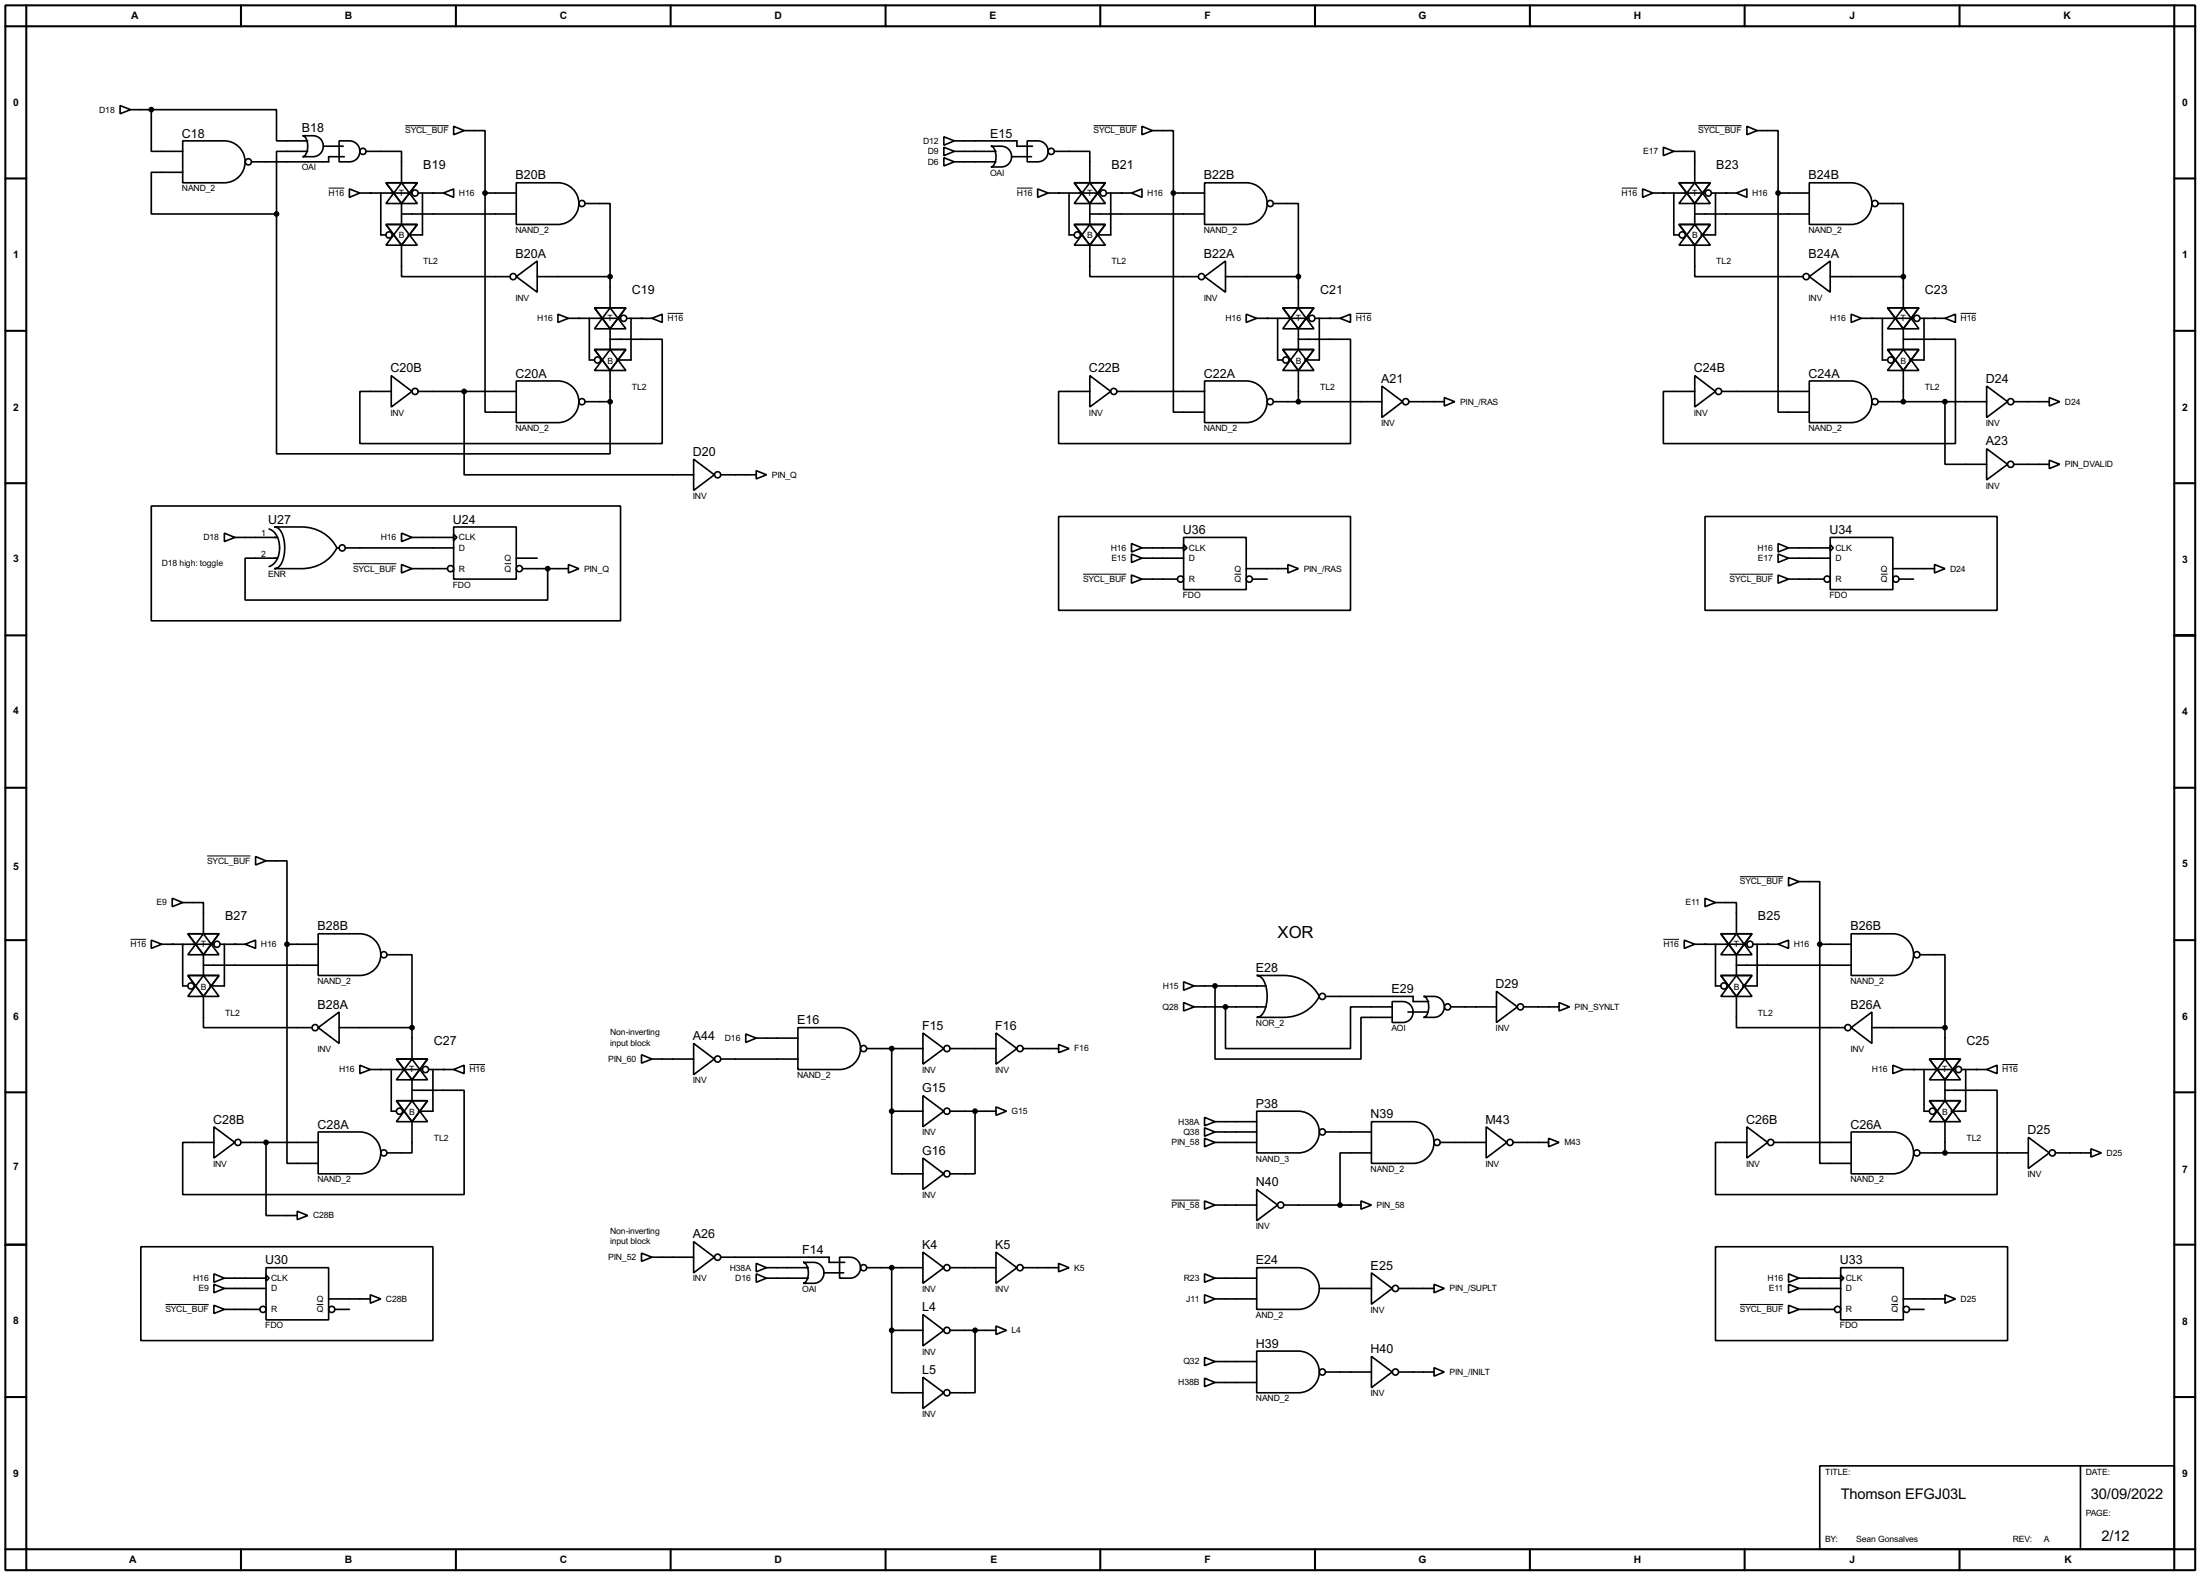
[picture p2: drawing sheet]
<svg xmlns="http://www.w3.org/2000/svg" width="536mm" height="383mm" viewBox="0 0 536 383" stroke-linecap="round" stroke-linejoin="round" font-family="sans-serif">
<g fill="none" stroke="#000" stroke-width=".5">
<path d="M1.3 1.3h533.4v381h-533.4zM6.4 6.4h523.2v370.8h-523.2zM6.4 1.3v5.1h-5.1M58.7 1.3v5.1M111.1 1.3v5.1M163.4 1.3v5.1M215.7 1.3v5.1M268 1.3v5.1M320.3 1.3v5.1M372.7 1.3v5.1M425 1.3v5.1M477.3 1.3v5.1"/>
<path d="M529.6 1.3v5.1h5.1M1.3 43.5h5.1M529.6 43.5h5.1M1.3 80.6h5.1M529.6 80.6h5.1M1.3 117.7h5.1M529.6 117.7h5.1M1.3 154.7h5.1M529.6 154.7h5.1M1.3 191.8h5.1M529.6 191.8h5.1M1.3 228.9h5.1"/>
<path d="M529.6 228.9h5.1M1.3 266h5.1M529.6 266h5.1M1.3 303.1h5.1M529.6 303.1h5.1M1.3 340.2h5.1M529.6 340.2h5.1M1.3 377.2h5.1v5.1M58.7 377.2v5.1M111.1 377.2v5.1M163.4 377.2v5.1M215.7 377.2v5.1"/>
<path d="M268 377.2v5.1M320.3 377.2v5.1M372.7 377.2v5.1M425 377.2v5.1M477.3 377.2v5.1M534.7 377.2h-5.1v5.1"/>
</g>
<g fill="none" stroke="#000" stroke-width=".4">
<path d="M29.3 25.7l2.5 1-2.5 1zM31.8 26.7h5.1M36.9 26.7h30.5v7.6h7.6M36.9 26.7v10.2h7.6M44.5 34.3h10.2a5.1 5.1 0 0 1 5 5.1 5.1 5.1 0 0 1-5 5.1h-10.2zM73.7 33.1a5 5 0 0 1 4.1 .5 2.57 2.57 0 0 1 .8 2.8 2.57 2.57 0 0 1-2.3 1.8h-2.6a2.29 2.29 0 0 0 1.3-2.6 2.24 2.24 0 0 0-1.3-2.5zM75 36.9h-7.6v15.2M78.8 35.6h4.8M82.6 34.3a5 5 0 0 1 4.1 .6 2.55 2.55 0 0 1 .8 2.8 2.55 2.55 0 0 1-2.4 1.7h-2.5zM83.9 38.2h-3.8v1.2h-18.8M89.2 36.9h8.6v7.6M110.5 30.8l2.6 1-2.6 1z"/>
<path d="M113.1 31.8h5.1v15.2M229.9 38.4l2.6 1-2.6 1zM229.9 33.3l2.6 1-2.6 1.1zM229.9 35.9l2.6 1-2.6 1zM232.5 39.4h10.1M232.5 34.3h15.2v1.3h3.8M232.5 36.9h10.1M241.4 35.6a5.1 5.1 0 0 1 4.1 .5 2.53 2.53 0 0 1 .8 2.9 2.53 2.53 0 0 1-2.4 1.7h-2.5a2.21 2.21 0 0 0 1.2-2.5 2.24 2.24 0 0 0-1.2-2.6zM246.4 38.2h4.9M250.2 34.3a5 5 0 0 1 4.2 .6 2.55 2.55 0 0 1 .8 2.8 2.55 2.55 0 0 1-2.4 1.7h-2.6zM256.8 36.9h8.7v7.6M278.2 30.8l2.5 1-2.5 1z"/>
<path d="M280.7 31.8h5.1v15.2M405.2 35.9l2.5 1-2.5 1zM407.7 36.9h5.1v7.6M425.5 30.8l2.5 1-2.5 1zM428 31.8h5.1v15.2M44.5 42h-7.6v10.1h30.5M67.4 52.1v58.4h81.2v-12.7M85.1 46l2.6 1-2.6 1.1zM87.7 47h12.7M92.8 47v10.2h1.2M94 44.5h7.7l-3.9 5.1zM94 54.7h7.7l-3.9 5z"/>
<path d="M97.8 44.5l3.9 5.1h-7.7zM97.8 54.7l3.9 5h-7.7zM97.8 59.7v7.7h26.5M97.8 52.1h28M97.8 49.6v5.1M101.9 47h6.1M102.9 47v10.2h-3.5M108 47l2.5-1v2.1zM118.2 47v53.4h7.6M118.2 47h7.6M125.8 44.5h10.1a5.1 5.1 0 0 1 5.1 5.1 5.1 5.1 0 0 1-5.1 5.1h-10.1zM142.5 49.6h6.1v17.8"/>
<path d="M252.8 46l2.5 1-2.5 1.1zM255.3 47h12.7M260.4 47v10.2h1.3M261.7 44.5h7.6l-3.8 5.1zM261.7 54.7h7.6l-3.8 5zM265.5 44.5l3.8 5.1h-7.6zM265.5 54.7l3.8 5h-7.6zM265.5 59.7v7.7h26.4M265.5 52.1h27.9M265.5 49.6v5.1M269.5 47h6.1M270.6 47v10.2h-3.6"/>
<path d="M275.6 47l2.6-1v2.1zM285.8 47v53.4h7.6M285.8 47h7.6M293.4 44.5h10.2a5.1 5.1 0 0 1 5.1 5.1 5.1 5.1 0 0 1-5.1 5.1h-10.2zM310.2 49.6h6.1v17.8M400.1 46l2.5 1-2.5 1.1zM402.6 47h12.7M407.7 47v10.2h1.3M409 44.5h7.6l-3.8 5.1zM409 54.7h7.6l-3.8 5zM412.8 44.5l3.8 5.1h-7.6zM412.8 54.7l3.8 5h-7.6z"/>
<path d="M412.8 59.7v7.7h26.4M412.8 52.1h27.9M412.8 49.6v5.1M416.9 47h6.1M417.9 47v10.2h-3.6M423 47l2.5-1v2.1zM433.1 47v53.4h7.6M433.1 47h7.6M440.7 44.5h10.2a5.1 5.1 0 0 1 5.1 5.1 5.1 5.1 0 0 1-5.1 5.1h-10.2zM457.5 49.6h6.1v17.8M125.8 67.4l5.1-3.8v7.6zM130.9 67.4h17.7"/>
<path d="M135.9 76.5l2.6 1-2.6 1zM138.5 77.5h12.7M143.6 77.5v10.2h1.2M144.8 75h7.7l-3.9 5.1zM148.6 75l3.9 5.1h-7.7zM148.6 67.4v7.6M152.7 77.5h6.1M153.7 77.5v10.2h-3.5M158.8 77.5l2.5-1v2zM293.4 67.4l5.1-3.8v7.6zM298.5 67.4h17.8M303.6 76.5l2.5 1-2.5 1z"/>
<path d="M306.1 77.5h12.7M311.2 77.5v10.2h1.3M312.5 75h7.6l-3.8 5.1zM316.3 75l3.8 5.1h-7.6zM316.3 67.4v7.6M320.3 77.5h6.1M321.4 77.5v10.2h-3.6M326.4 77.5l2.6-1v2zM440.7 67.4l5.1-3.8v7.6zM445.8 67.4h17.8M450.9 76.5l2.5 1-2.5 1zM453.4 77.5h12.7"/>
<path d="M458.5 77.5v10.2h1.3M459.8 75h7.6l-3.8 5.1zM463.6 75l3.8 5.1h-7.6zM463.6 67.4v7.6M467.7 77.5h6.1M468.7 77.5v10.2h-3.6M473.8 77.5l2.5-1v2zM95.3 91.5l5.1 3.8-5.1 3.8zM101.9 95.3h23.9M113.1 95.3v20.3h55.9M125.8 92.8h10.1a5.1 5.1 0 0 1 5.1 5 5.1 5.1 0 0 1-5.1 5.1h-10.1zM142.5 97.8h6.1"/>
<path d="M144.8 85.1h7.7l-3.9 5.1zM148.6 85.1l3.9 5.1h-7.7zM148.6 82.6h12.7v25.4h-73.6v-12.7h7.6M148.6 80.1v5M148.6 90.2v7.6M265.5 91.5l5.1 3.8-5.1 3.8zM272.1 95.3h21.3M293.4 92.8h10.2a5.1 5.1 0 0 1 5.1 5 5.1 5.1 0 0 1-5.1 5.1h-10.2zM310.2 97.8h26.4M312.5 85.1h7.6l-3.8 5.1zM316.3 85.1l3.8 5.1h-7.6zM316.3 82.6h12.7v25.4h-71.1v-12.7h7.6"/>
<path d="M316.3 80.1v5M316.3 90.2v7.6M336.6 94l5.1 3.8-5.1 3.9zM343.2 97.8h8.6M351.8 96.8l2.6 1-2.6 1.1zM412.8 91.5l5.1 3.8-5.1 3.8zM419.4 95.3h21.3M440.7 92.8h10.2a5.1 5.1 0 0 1 5.1 5 5.1 5.1 0 0 1-5.1 5.1h-10.2zM457.5 97.8h26.4M459.8 85.1h7.6l-3.8 5.1zM463.6 85.1l3.8 5.1h-7.6zM463.6 82.6h12.7v25.4h-71.1v-12.7h7.6"/>
<path d="M463.6 80.1v5M463.6 90.2v7.6M473.8 97.8v15.3h10.1M483.9 94l5.1 3.8-5.1 3.9zM490.5 97.8h8.7M499.2 96.8l2.5 1-2.5 1.1zM169 111.8l5 3.8-5 3.8zM175.6 115.6h8.6M184.2 114.6l2.5 1-2.5 1zM483.9 109.3l5.1 3.8-5.1 3.8zM490.5 113.1h8.7M499.2 112.1l2.5 1-2.5 1z"/>
<path d="M36.9 123.2h114.3v28h-114.3zM54.7 129.8l2.5 1.1-2.5 1zM57.2 130.9h10.4M65.6 128.8a5.1 5.1 0 0 1 2.3 6.2 3.9 3.9 0 0 1-2.3 3M66.9 128.3h6.6a9.5 9.5 0 0 1 8.6 5.1 9.4 9.4 0 0 1-8.6 5.1h-6.6a3.2 3.2 0 0 0 2.3-3.2 7.9 7.9 0 0 0-1.3-6.6zM67.6 135.9h-7.9v10.2h73.7v-7.6M82.1 133.4h.5M84.1 133.4h26.4M97.8 129.8l2.6 1.1-2.6 1zM97.8 137.5l2.6 1-2.6 1zM100.4 130.9h10.1M100.4 138.5h8.6"/>
<path d="M110.5 128.3h15.3v12.7h-15.3zM110.5 130.1l.8 .8-.8 .7zM125.8 135.9h5.1M127.3 138.5h11.2M138.5 137.5l2.5 1-2.5 1zM257.9 125.8h71.1v22.8h-71.1zM275.6 132.4l2.6 1-2.6 1zM275.6 134.9l2.6 1-2.6 1.1zM278.2 133.4h10.1M278.2 135.9h10.1M288.3 130.9h15.3v12.7h-15.3zM288.3 132.6l.8 .8-.8 .8z"/>
<path d="M303.6 138.5h10.1M313.7 137.5l2.6 1-2.6 1zM415.3 125.8h71.2v22.8h-71.2zM433.1 132.4l2.6 1-2.6 1zM433.1 134.9l2.6 1-2.6 1.1zM435.7 133.4h10.1M435.7 135.9h10.1M445.8 130.9h15.3v12.7h-15.3zM445.8 132.6l.8 .8-.8 .8zM461.1 138.5h10.1M471.2 137.5l2.6 1-2.6 1zM275.6 140l2.6 1-2.6 1z"/>
<path d="M278.2 141h8.6M305.1 141h3.6M433.1 140l2.6 1-2.6 1zM435.7 141h8.6M462.6 141h3.5M42 218.7l2.5 1.1-2.5 1zM44.5 219.8h5.1v7.6M62.3 208.6l2.5 1-2.5 1zM64.8 209.6h5.1v20.3M415.3 218.7l2.6 1.1-2.6 1zM417.9 219.8h5.1v7.6M435.7 213.7l2.5 1-2.5 1z"/>
<path d="M438.2 214.7h5.1v15.2M36.9 228.9l2.5 1-2.5 1zM39.4 229.9h12.7M44.5 229.9v10.2h1.3M45.8 227.4h7.6l-3.8 5.1zM45.8 237.5h7.6l-3.8 5.1zM49.6 227.4l3.8 5.1h-7.6zM49.6 237.5l3.8 5.1h-7.6zM49.6 235h27.9M49.6 232.5v5M53.6 229.9h6.1M54.7 229.9v10.2h-3.6"/>
<path d="M59.7 229.9l2.6-1v2zM69.9 229.9v53.4h7.6M69.9 229.9h7.6M77.5 227.4h10.2a5.1 5.1 0 0 1 5.1 5 5.1 5.1 0 0 1-5.1 5.1h-10.2zM94.3 232.5h6.1v17.7M288.3 239.1l2.6 1-2.6 1zM306.1 237.5h6.6a9.6 9.6 0 0 1 8.7 5.1 9.6 9.6 0 0 1-8.7 5.1h-6.6a3.2 3.2 0 0 0 2.4-3.1 7.7 7.7 0 0 0-1.4-6.7zM410.3 228.9l2.5 1-2.5 1zM412.8 229.9h12.7M417.9 229.9v10.2h1.3M419.2 227.4h7.6l-3.8 5.1zM419.2 237.5h7.6l-3.8 5.1z"/>
<path d="M423 227.4l3.8 5.1h-7.6zM423 237.5l3.8 5.1h-7.6zM423 235h27.9M423 232.5v5M427 229.9h6.1M428 229.9v10.2h-3.5M433.1 229.9l2.6-1v2zM443.3 229.9v53.4h7.6M443.3 229.9h7.6M450.9 227.4h10.2a5.1 5.1 0 0 1 5 5 5.1 5.1 0 0 1-5 5.1h-10.2zM467.7 232.5h6.1v17.7M49.6 242.6v7.6h26.4"/>
<path d="M77.5 250.2l5.1-3.8v7.7zM82.6 250.2h17.8M87.7 259.4l2.5 1-2.5 1zM96.6 257.9h7.6l-3.8 5zM100.4 257.9l3.8 5h-7.6zM100.4 250.2v7.7M156.3 256.8l2.5 1.1-2.5 1zM158.8 257.9h10.2M169 254.1l5 3.8-5 3.8zM175.6 257.9h18.8M181.7 251.8l2.5 1-2.5 1zM184.2 252.8h10.2"/>
<path d="M194.4 250.2h10.1a5.1 5.1 0 0 1 5.1 5.1 5.1 5.1 0 0 1-5.1 5.1h-10.1zM211.1 255.3h13.7M217.2 255.3v15.3M224.8 251.5l5.1 3.8-5.1 3.8zM231.4 255.3h11.2M242.6 251.5l5.1 3.8-5.1 3.8zM249.2 255.3h8.7M257.9 254.3l2.5 1-2.5 1zM288.3 244.1l2.6 1.1-2.6 1zM290.9 245.2h17.5M290.9 240.1h17.5M296 240.1v17.8h35.5v-10.2h7.6"/>
<path d="M298.5 245.2v10.1h30.5v-10.1h10.1M322.9 242.6h21.3v1.3h3.8M339.1 243.9a5 5 0 0 1 4.2 .5 2.55 2.55 0 0 1 .8 2.9 2.55 2.55 0 0 1-2.4 1.7h-2.6zM343 246.4h4.8M346.8 242.6a5 5 0 0 1 4.1 .5 2.57 2.57 0 0 1 .8 2.9 2.57 2.57 0 0 1-2.4 1.7h-2.5a2.29 2.29 0 0 0 1.2-2.5 2.24 2.24 0 0 0-1.2-2.6zM353.4 245.2h11.1M364.5 241.4l5.1 3.8-5.1 3.8zM371.1 245.2h8.7M379.8 244.1l2.5 1.1-2.5 1zM423 242.6v7.6h26.4M450.9 250.2l5.1-3.8v7.7zM456 250.2h17.8"/>
<path d="M461.1 259.4l2.5 1-2.5 1zM470 257.9h7.6l-3.8 5zM473.8 257.9l3.8 5h-7.6zM473.8 250.2v7.7M52.1 274.4l5.1 3.8-5.1 3.8zM58.7 278.2h18.8M64.8 278.2v17.8h7.6M77.5 275.6h10.2a5.1 5.1 0 0 1 5.1 5.1 5.1 5.1 0 0 1-5.1 5.1h-10.2zM90.2 260.4h12.7M95.3 260.4v10.2h1.3M96.6 268h7.6l-3.8 5.1zM100.4 268l3.8 5.1h-7.6z"/>
<path d="M100.4 265.5h12.7v25.4h-68.6v-12.7h7.6M100.4 273.1v7.6h-6.1M100.4 262.9v5.1M104.4 260.4h6.1M105.5 260.4v10.2h-3.6M110.5 260.4l2.6-1v2zM217.2 270.6v15.2h7.6M217.2 270.6h7.6M224.8 266.8l5.1 3.8-5.1 3.8zM231.4 270.6h11.2M237.5 270.6v15.2h-6.1M242.6 269.5l2.6 1.1-2.6 1z"/>
<path d="M293.4 272.1l2.6 1-2.6 1zM293.4 274.6l2.6 1-2.6 1.1zM293.4 277.2l2.6 1-2.6 1zM296 278.2h10.1M296 275.6h10.1M296 273.1h10.1M306.1 270.6h10.2a5.1 5.1 0 0 1 5.1 5 5.1 5.1 0 0 1-5.1 5.1h-10.2zM322.9 275.6h11.2M334.1 273.1h10.1a5.1 5.1 0 0 1 5.1 5.1 5.1 5.1 0 0 1-5.1 5.1h-10.1zM350.8 278.2h11.2M362 274.4l5.1 3.8-5.1 3.8zM368.6 278.2h8.6"/>
<path d="M377.2 277.2l2.6 1-2.6 1zM425.5 274.4l5.1 3.8-5.1 3.8zM432.1 278.2h18.8M450.9 275.6h10.2a5.1 5.1 0 0 1 5 5.1 5.1 5.1 0 0 1-5 5.1h-10.2zM463.6 260.4h12.7M468.7 260.4v10.2h1.3M470 268h7.6l-3.8 5.1zM473.8 268l3.8 5.1h-7.6zM473.8 265.5h12.7v25.4h-68.6v-12.7h7.6M473.8 262.9v5.1M473.8 273.1v7.6M477.8 260.4h6.1"/>
<path d="M478.8 260.4v10.2h-3.5M483.9 260.4l2.6-1v2zM494.1 276.9l5.1 3.8-5.1 3.8zM509.3 279.7l2.6 1-2.6 1zM72.4 294.9l2.6 1.1-2.6 1zM224.8 282l5.1 3.8-5.1 3.8zM293.4 292.4l2.6 1-2.6 1zM296 293.4h10.1M306.1 289.6l5.1 3.8-5.1 3.8zM312.7 293.4h18.8M331.5 292.4l2.6 1-2.6 1zM334.1 280.7h-7.7v12.7"/>
<path d="M467.7 280.7h26.4M500.7 280.7h8.6M34.3 303.6h71.2v22.8h-71.2zM52.1 310.2l2.6 1-2.6 1zM52.1 317.8l2.6 1-2.6 1zM52.1 312.7l2.6 1-2.6 1.1zM54.7 311.2h10.1M54.7 313.7h10.1M54.7 318.8h8.6M64.8 308.7h15.3v12.7h-15.3zM64.8 310.4l.8 .8-.8 .8zM80.1 316.3h10.1"/>
<path d="M81.6 318.8h3.5M90.2 315.3l2.6 1-2.6 1zM156.3 305.1l2.5 1-2.5 1zM158.8 306.1h10.2M169 302.3l5 3.8-5 3.8zM175.6 306.1h26.4v1.3h3.8M184.2 310.2l2.5 1-2.5 1zM184.2 307.6l2.5 1.1-2.5 1zM186.7 308.7h10.2M186.7 311.2h10.2M195.6 307.4a5 5 0 0 1 4.2 .5 2.55 2.55 0 0 1 .8 2.9 2.55 2.55 0 0 1-2.4 1.7h-2.6a2.26 2.26 0 0 0 1.3-2.6 2.3 2.3 0 0 0-1.3-2.5zM200.7 309.9h4.8"/>
<path d="M204.5 306.1a5.1 5.1 0 0 1 4.1 .5 2.56 2.56 0 0 1 .9 2.9 2.56 2.56 0 0 1-2.4 1.7h-2.6zM211.1 308.7h13.7M217.2 308.7v15.2M224.8 304.9l5.1 3.8-5.1 3.8zM231.4 308.7h11.2M242.6 304.9l5.1 3.8-5.1 3.8zM249.2 308.7h8.7M257.9 307.6l2.5 1.1-2.5 1zM293.4 310.2l2.6 1-2.6 1zM293.4 315.3l2.6 1-2.6 1zM296 311.2h10.1M296 316.3h10.1"/>
<path d="M306.1 308.7h10.2a5.1 5.1 0 0 1 5.1 5 5.1 5.1 0 0 1-5.1 5.1h-10.2zM321.4 313.7h12.7M334.1 309.9l5 3.8-5 3.9zM340.7 313.7h8.6M349.3 312.7l2.5 1-2.5 1.1zM417.9 303.6h71.1v22.8h-71.1zM435.7 310.2l2.5 1-2.5 1zM435.7 317.8l2.5 1-2.5 1zM435.7 312.7l2.5 1-2.5 1.1zM438.2 311.2h10.2M438.2 313.7h10.2M438.2 318.8h8.6"/>
<path d="M448.4 308.7h15.2v12.7h-15.2zM448.4 310.4l.7 .8-.7 .8zM463.6 316.3h10.2M465.1 318.8h3.6M473.8 315.3l2.5 1-2.5 1zM217.2 323.9v15.2h7.6M217.2 323.9h7.6M224.8 320.1l5.1 3.8-5.1 3.8zM224.8 335.3l5.1 3.8-5.1 3.9zM231.4 323.9h11.2M237.5 323.9v15.2h-6.1M242.6 322.9l2.6 1-2.6 1z"/>
<path d="M293.4 330.5l2.6 1-2.6 1zM293.4 335.6l2.6 1-2.6 1zM296 331.5h10.1M296 336.6h10.1M306.1 329h10.2a5.1 5.1 0 0 1 5.1 5 5.1 5.1 0 0 1-5.1 5.1h-10.2zM322.9 334.1h11.2M334.1 330.3l5 3.8-5 3.8zM340.7 334.1h8.6M349.3 333l2.5 1.1-2.5 1zM443.3 356.9h86.3v20.3h-86.3zM506.8 356.9v20.3"/>
<circle cx="60.5" cy="39.4" r=".75"/>
<circle cx="88.4" cy="36.9" r=".75"/>
<circle cx="256" cy="36.9" r=".75"/>
<circle cx="94.7" cy="57.2" r=".75"/>
<circle cx="101.1" cy="47" r=".75"/>
<circle cx="141.7" cy="49.6" r=".75"/>
<circle cx="262.4" cy="57.2" r=".75"/>
<circle cx="268.7" cy="47" r=".75"/>
<circle cx="309.4" cy="49.6" r=".75"/>
<circle cx="409.7" cy="57.2" r=".75"/>
<circle cx="416.1" cy="47" r=".75"/>
<circle cx="456.7" cy="49.6" r=".75"/>
<circle cx="125" cy="67.4" r=".75"/>
<circle cx="151.9" cy="77.5" r=".75"/>
<circle cx="292.6" cy="67.4" r=".75"/>
<circle cx="319.5" cy="77.5" r=".75"/>
<circle cx="439.9" cy="67.4" r=".75"/>
<circle cx="466.9" cy="77.5" r=".75"/>
<circle cx="101.1" cy="95.3" r=".75"/>
<circle cx="141.7" cy="97.8" r=".75"/>
<circle cx="145.5" cy="87.7" r=".75"/>
<circle cx="271.3" cy="95.3" r=".75"/>
<circle cx="309.4" cy="97.8" r=".75"/>
<circle cx="313.2" cy="87.7" r=".75"/>
<circle cx="342.4" cy="97.8" r=".75"/>
<circle cx="418.6" cy="95.3" r=".75"/>
<circle cx="456.7" cy="97.8" r=".75"/>
<circle cx="460.5" cy="87.7" r=".75"/>
<circle cx="489.7" cy="97.8" r=".75"/>
<circle cx="174.8" cy="115.6" r=".75"/>
<circle cx="489.7" cy="113.1" r=".75"/>
<circle cx="83.3" cy="133.4" r=".75"/>
<circle cx="109.7" cy="138.5" r=".75"/>
<circle cx="126.5" cy="138.5" r=".75"/>
<circle cx="287.5" cy="141" r=".75"/>
<circle cx="304.3" cy="141" r=".75"/>
<circle cx="445" cy="141" r=".75"/>
<circle cx="461.8" cy="141" r=".75"/>
<circle cx="52.8" cy="229.9" r=".75"/>
<circle cx="93.5" cy="232.5" r=".75"/>
<circle cx="426.2" cy="229.9" r=".75"/>
<circle cx="466.9" cy="232.5" r=".75"/>
<circle cx="46.5" cy="240.1" r=".75"/>
<circle cx="76.7" cy="250.2" r=".75"/>
<circle cx="174.8" cy="257.9" r=".75"/>
<circle cx="210.3" cy="255.3" r=".75"/>
<circle cx="230.6" cy="255.3" r=".75"/>
<circle cx="248.4" cy="255.3" r=".75"/>
<circle cx="322.1" cy="242.6" r=".75"/>
<circle cx="352.6" cy="245.2" r=".75"/>
<circle cx="370.3" cy="245.2" r=".75"/>
<circle cx="419.9" cy="240.1" r=".75"/>
<circle cx="450.1" cy="250.2" r=".75"/>
<circle cx="57.9" cy="278.2" r=".75"/>
<circle cx="97.3" cy="270.6" r=".75"/>
<circle cx="103.6" cy="260.4" r=".75"/>
<circle cx="230.6" cy="270.6" r=".75"/>
<circle cx="322.1" cy="275.6" r=".75"/>
<circle cx="350" cy="278.2" r=".75"/>
<circle cx="367.8" cy="278.2" r=".75"/>
<circle cx="431.3" cy="278.2" r=".75"/>
<circle cx="470.7" cy="270.6" r=".75"/>
<circle cx="477" cy="260.4" r=".75"/>
<circle cx="93.5" cy="280.7" r=".75"/>
<circle cx="230.6" cy="285.8" r=".75"/>
<circle cx="311.9" cy="293.4" r=".75"/>
<circle cx="466.9" cy="280.7" r=".75"/>
<circle cx="499.9" cy="280.7" r=".75"/>
<circle cx="64" cy="318.8" r=".75"/>
<circle cx="80.8" cy="318.8" r=".75"/>
<circle cx="174.8" cy="306.1" r=".75"/>
<circle cx="210.3" cy="308.7" r=".75"/>
<circle cx="230.6" cy="308.7" r=".75"/>
<circle cx="248.4" cy="308.7" r=".75"/>
<circle cx="339.9" cy="313.7" r=".75"/>
<circle cx="447.6" cy="318.8" r=".75"/>
<circle cx="464.3" cy="318.8" r=".75"/>
<circle cx="230.6" cy="323.9" r=".75"/>
<circle cx="230.6" cy="339.1" r=".75"/>
<circle cx="322.1" cy="334.1" r=".75"/>
<circle cx="339.9" cy="334.1" r=".75"/>
</g>
<g fill="#000">
<circle cx="90.2" cy="47" r=".2"/>
<circle cx="105.5" cy="47" r=".2"/>
<circle cx="257.9" cy="47" r=".2"/>
<circle cx="273.1" cy="47" r=".2"/>
<circle cx="405.2" cy="47" r=".2"/>
<circle cx="420.4" cy="47" r=".2"/>
<circle cx="141" cy="77.5" r=".2"/>
<circle cx="156.3" cy="77.5" r=".2"/>
<circle cx="308.7" cy="77.5" r=".2"/>
<circle cx="323.9" cy="77.5" r=".2"/>
<circle cx="456" cy="77.5" r=".2"/>
<circle cx="471.2" cy="77.5" r=".2"/>
<circle cx="42" cy="229.9" r=".2"/>
<circle cx="57.2" cy="229.9" r=".2"/>
<circle cx="415.3" cy="229.9" r=".2"/>
<circle cx="430.6" cy="229.9" r=".2"/>
<circle cx="92.8" cy="260.4" r=".2"/>
<circle cx="108" cy="260.4" r=".2"/>
<circle cx="466.1" cy="260.4" r=".2"/>
<circle cx="481.4" cy="260.4" r=".2"/>
</g>
<g fill="none" stroke="#000" stroke-width=".24">
<path d="M98.7 30.6h10.6M266.4 30.6h10.5M413.7 30.6h10.5M80.1 45.8h3.8M247.7 45.8h3.8M395 45.8h3.8M162.6 76.3h3.8M330.3 76.3h3.8M477.6 76.3h3.8M86 137.3h10.6M122.9 137.3h1.6M263.8 139.8h10.6"/>
<path d="M300.7 139.8h1.6M421.3 139.8h10.6M458.2 139.8h1.6M50.5 208.4h10.5M423.8 213.5h10.6M31.8 228.7h3.8M405.2 228.7h3.8M114.4 259.2h3.8M487.7 259.2h3.8M285.4 292.2h6.8M40.3 317.6h10.6M77.2 317.6h1.6"/>
<path d="M423.8 317.6h10.6M460.7 317.6h1.6"/>
</g>
<g fill="#000" stroke="#000" stroke-width=".4">
<circle cx="36.8" cy="26.7" r=".5"/>
<circle cx="67.3" cy="52.1" r=".5"/>
<circle cx="118.1" cy="47" r=".5"/>
<circle cx="285.8" cy="47" r=".5"/>
<circle cx="433.1" cy="47" r=".5"/>
<circle cx="148.6" cy="67.4" r=".5"/>
<circle cx="316.2" cy="67.4" r=".5"/>
<circle cx="463.6" cy="67.4" r=".5"/>
<circle cx="113" cy="95.3" r=".5"/>
<circle cx="148.6" cy="97.8" r=".5"/>
<circle cx="316.2" cy="97.8" r=".5"/>
<circle cx="463.6" cy="97.8" r=".5"/>
<circle cx="473.7" cy="97.8" r=".5"/>
<circle cx="133.4" cy="138.5" r=".5"/>
<circle cx="69.9" cy="229.9" r=".5"/>
<circle cx="443.2" cy="229.9" r=".5"/>
<circle cx="100.3" cy="250.2" r=".5"/>
<circle cx="217.2" cy="255.3" r=".5"/>
<circle cx="295.9" cy="240.1" r=".5"/>
<circle cx="298.5" cy="245.2" r=".5"/>
<circle cx="473.7" cy="250.2" r=".5"/>
<circle cx="64.8" cy="278.2" r=".5"/>
<circle cx="217.2" cy="270.6" r=".5"/>
<circle cx="237.5" cy="270.6" r=".5"/>
<circle cx="326.4" cy="293.4" r=".5"/>
<circle cx="473.7" cy="280.7" r=".5"/>
<circle cx="217.2" cy="308.7" r=".5"/>
<circle cx="217.2" cy="323.9" r=".5"/>
<circle cx="237.5" cy="323.9" r=".5"/>
</g>
<text font-size="4.6" x="311.2" y="228.5">XOR</text>
<g font-size="4">
<text x="448.4" y="365.1">Thomson EFGJ03L</text>
<text x="509.3" y="365.1">30/09/2022</text>
<text x="511.9" y="375.2">2/12</text>
</g>
<g font-size="3.4">
<text x="44.3" y="33.5">C18</text>
<text x="73.5" y="32.3">B18</text>
<text x="241.2" y="33.5">E15</text>
<text x="103.1" y="41.2">B19</text>
<text x="270.8" y="41.2">B21</text>
<text x="418.1" y="41.2">B23</text>
<text x="125.6" y="43.7">B20B</text>
<text x="293.2" y="43.7">B22B</text>
<text x="440.5" y="43.7">B24B</text>
<text x="125.6" y="62.8">B20A</text>
<text x="293.2" y="62.8">B22A</text>
<text x="440.5" y="62.8">B24A</text>
<text x="153.9" y="71.6">C19</text>
<text x="321.6" y="71.6">C21</text>
<text x="468.9" y="71.6">C23</text>
<text x="95.1" y="90.7">C20B</text>
<text x="125.6" y="92">C20A</text>
<text x="265.3" y="90.7">C22B</text>
<text x="293.2" y="92">C22A</text>
<text x="336.4" y="93.2">A21</text>
<text x="412.6" y="90.7">C24B</text>
<text x="440.5" y="92">C24A</text>
<text x="483.7" y="93.2">D24</text>
<text x="168.8" y="111">D20</text>
<text x="483.7" y="108.5">A23</text>
<text x="65.4" y="127.5">U27</text>
<text x="110.3" y="127.5">U24</text>
<text x="288.1" y="130.1">U36</text>
<text x="445.6" y="130.1">U34</text>
<text x="54.9" y="224">B27</text>
<text x="77.3" y="226.6">B28B</text>
<text x="428.2" y="224">B25</text>
<text x="450.7" y="226.6">B26B</text>
<text x="305.9" y="236.7">E28</text>
<text x="77.3" y="245.6">B28A</text>
<text x="338.9" y="241.8">E29</text>
<text x="364.3" y="240.6">D29</text>
<text x="450.7" y="245.6">B26A</text>
<text x="194.2" y="249.4">E16</text>
<text x="224.6" y="250.7">F15</text>
<text x="242.4" y="250.7">F16</text>
<text x="105.7" y="254.5">C27</text>
<text x="168.8" y="253.3">A44</text>
<text x="479" y="254.5">C25</text>
<text x="224.6" y="266">G15</text>
<text x="305.9" y="269.8">P38</text>
<text x="51.9" y="273.6">C28B</text>
<text x="77.3" y="274.8">C28A</text>
<text x="333.9" y="272.3">N39</text>
<text x="361.8" y="273.6">M43</text>
<text x="425.3" y="273.6">C26B</text>
<text x="450.7" y="274.8">C26A</text>
<text x="224.6" y="281.2">G16</text>
<text x="493.9" y="276.1">D25</text>
<text x="305.9" y="288.8">N40</text>
<text x="168.8" y="301.5">A26</text>
<text x="195.4" y="305.3">F14</text>
<text x="224.6" y="304.1">K4</text>
<text x="242.4" y="304.1">K5</text>
<text x="64.6" y="307.9">U30</text>
<text x="305.9" y="307.9">E24</text>
<text x="333.9" y="309.1">E25</text>
<text x="448.2" y="307.9">U33</text>
<text x="224.6" y="319.3">L4</text>
<text x="305.9" y="328.2">H39</text>
<text x="333.9" y="329.5">H40</text>
<text x="224.6" y="334.5">L5</text>
</g>
<g font-size="2.8">
<text x="32" y="4.7">A</text>
<text x="84" y="4.7">B</text>
<text x="136.4" y="4.7">C</text>
<text x="188.7" y="4.7">D</text>
<text x="241.1" y="4.7">E</text>
<text x="293.4" y="4.7">F</text>
<text x="345.6" y="4.7">G</text>
<text x="397.9" y="4.7">H</text>
<text x="450.5" y="4.7">J</text>
<text x="502.6" y="4.7">K</text>
<text x="3.2" y="25.8">0</text>
<text x="531.5" y="25.8">0</text>
<text x="3.2" y="62.8">1</text>
<text x="531.5" y="62.8">1</text>
<text x="3.2" y="100">2</text>
<text x="531.5" y="100">2</text>
<text x="3.2" y="136.8">3</text>
<text x="531.5" y="137">3</text>
<text x="3.2" y="173.9">4</text>
<text x="531.5" y="174.1">4</text>
<text x="3.2" y="211.7">5</text>
<text x="531.5" y="211.2">5</text>
<text x="3.2" y="248.3">6</text>
<text x="531.5" y="248.3">6</text>
<text x="3.2" y="284.9">7</text>
<text x="531.5" y="285.6">7</text>
<text x="3.2" y="322.5">8</text>
<text x="531.5" y="322.7">8</text>
<text x="3.2" y="359.6">9</text>
<text x="531.5" y="359.6">9</text>
<text x="31.5" y="380.6">A</text>
<text x="84" y="380.6">B</text>
<text x="136.4" y="380.6">C</text>
<text x="188.7" y="380.6">D</text>
<text x="241.3" y="380.6">E</text>
<text x="293.4" y="380.6">F</text>
<text x="345.6" y="380.6">G</text>
<text x="397.9" y="380.6">H</text>
<text x="450.5" y="380.6">J</text>
<text x="502.9" y="380.6">K</text>
</g>
<g font-size="2.4">
<text x="24.2" y="27.4">D18</text>
<text x="98.7" y="32.5">SYCL_BUF</text>
<text x="224.9" y="35">D12</text>
<text x="266.4" y="32.5">SYCL_BUF</text>
<text x="413.7" y="32.5">SYCL_BUF</text>
<text x="73.5" y="41.5">OAI</text>
<text x="226" y="40.1">D6</text>
<text x="226" y="37.5">D9</text>
<text x="400.3" y="37.5">E17</text>
<text x="44.3" y="46.6">NAND_2</text>
<text x="80.1" y="47.7">H16</text>
<text x="97.2" y="47.6">T</text>
<text x="111.8" y="47.7">H16</text>
<text x="241.2" y="42.7">OAI</text>
<text x="247.7" y="47.7">H16</text>
<text x="264.8" y="47.6">T</text>
<text x="279.5" y="47.7">H16</text>
<text x="395" y="47.7">H16</text>
<text x="412.2" y="47.6">T</text>
<text x="426.8" y="47.7">H16</text>
<text x="97.2" y="58.1">B</text>
<text x="125.6" y="56.8">NAND_2</text>
<text x="264.8" y="58.1">B</text>
<text x="293.2" y="56.8">NAND_2</text>
<text x="412.2" y="58.1">B</text>
<text x="440.5" y="56.8">NAND_2</text>
<text x="103.1" y="64.3">TL2</text>
<text x="270.8" y="64.3">TL2</text>
<text x="418.1" y="64.3">TL2</text>
<text x="125.6" y="73.3">INV</text>
<text x="293.2" y="73.3">INV</text>
<text x="440.5" y="73.3">INV</text>
<text x="130.9" y="78.2">H16</text>
<text x="148" y="78.2">T</text>
<text x="162.6" y="78.2">H16</text>
<text x="298.5" y="78.2">H16</text>
<text x="315.6" y="78.2">T</text>
<text x="330.3" y="78.2">H16</text>
<text x="445.8" y="78.2">H16</text>
<text x="463" y="78.2">T</text>
<text x="477.6" y="78.2">H16</text>
<text x="148" y="88.5">B</text>
<text x="315.6" y="88.5">B</text>
<text x="463" y="88.5">B</text>
<text x="153.9" y="94.9">TL2</text>
<text x="321.6" y="94.9">TL2</text>
<text x="468.9" y="94.9">TL2</text>
<text x="95.1" y="101.2">INV</text>
<text x="265.3" y="101.2">INV</text>
<text x="355.7" y="98.5">PIN_/RAS</text>
<text x="412.6" y="101.2">INV</text>
<text x="503" y="98.5">D24</text>
<text x="125.6" y="105">NAND_2</text>
<text x="293.2" y="105">NAND_2</text>
<text x="336.4" y="103.7">INV</text>
<text x="440.5" y="105">NAND_2</text>
<text x="483.7" y="103.7">INV</text>
<text x="503" y="113.7">PIN_DVALID</text>
<text x="188" y="116.3">PIN_Q</text>
<text x="483.7" y="119">INV</text>
<text x="168.8" y="121.5">INV</text>
<text x="49.6" y="131.6">D18</text>
<text x="63.7" y="130.5">1</text>
<text x="92.8" y="131.6">H16</text>
<text x="111.8" y="131.6">CLK</text>
<text x="39.4" y="137.8">D18 high: toggle</text>
<text x="63.7" y="135.5">2</text>
<text x="111.8" y="134.1">D</text>
<text x="122.9" y="136.6">Q</text>
<text x="270.6" y="134.1">H16</text>
<text x="270.7" y="136.6">E15</text>
<text x="289.6" y="134.1">CLK</text>
<text x="289.6" y="136.6">D</text>
<text x="428.1" y="134.1">H16</text>
<text x="428.2" y="136.6">E17</text>
<text x="447.1" y="134.1">CLK</text>
<text x="447.1" y="136.6">D</text>
<text x="65.4" y="140.5">ENR</text>
<text x="86" y="139.2">SYCL_BUF</text>
<text x="110.3" y="143.1">FDO</text>
<text x="111.8" y="139.2">R</text>
<text x="122.9" y="139.2">Q</text>
<text x="142.3" y="139.2">PIN_Q</text>
<text x="263.8" y="141.7">SYCL_BUF</text>
<text x="289.6" y="141.7">R</text>
<text x="300.7" y="139.2">Q</text>
<text x="300.7" y="141.7">Q</text>
<text x="317.6" y="139.2">PIN_/RAS</text>
<text x="421.3" y="141.7">SYCL_BUF</text>
<text x="447.1" y="141.7">R</text>
<text x="458.2" y="139.2">Q</text>
<text x="458.2" y="141.7">Q</text>
<text x="475" y="139.2">D24</text>
<text x="288.1" y="145.7">FDO</text>
<text x="445.6" y="145.7">FDO</text>
<text x="50.4" y="210.3">SYCL_BUF</text>
<text x="423.8" y="215.4">SYCL_BUF</text>
<text x="38.2" y="220.5">E9</text>
<text x="410.6" y="220.5">E11</text>
<text x="31.8" y="230.6">H16</text>
<text x="48.9" y="230.6">T</text>
<text x="63.6" y="230.6">H16</text>
<text x="405.2" y="230.6">H16</text>
<text x="422.3" y="230.6">T</text>
<text x="436.9" y="230.6">H16</text>
<text x="77.3" y="239.6">NAND_2</text>
<text x="450.7" y="239.6">NAND_2</text>
<text x="48.9" y="241">B</text>
<text x="283.2" y="245.9">Q28</text>
<text x="283.3" y="240.8">H15</text>
<text x="383.6" y="245.9">PIN_SYNLT</text>
<text x="422.3" y="241">B</text>
<text x="54.9" y="247.3">TL2</text>
<text x="305.9" y="249.8">NOR_2</text>
<text x="338.9" y="251.1">AOI</text>
<text x="364.3" y="251.1">INV</text>
<text x="428.2" y="247.3">TL2</text>
<text x="77.3" y="256.2">INV</text>
<text x="148.6" y="252.1">Non-inverting</text>
<text x="148.6" y="254.7">input block</text>
<text x="176.6" y="253.5">D16</text>
<text x="261.7" y="256">F16</text>
<text x="450.7" y="256.2">INV</text>
<text x="82.6" y="261.1">H16</text>
<text x="99.7" y="261">T</text>
<text x="114.4" y="261.1">H16</text>
<text x="148.2" y="258.6">PIN_60</text>
<text x="168.8" y="263.8">INV</text>
<text x="194.2" y="262.5">NAND_2</text>
<text x="224.6" y="261.2">INV</text>
<text x="242.4" y="261.2">INV</text>
<text x="456" y="261.1">H16</text>
<text x="473.1" y="261">T</text>
<text x="487.7" y="261.1">H16</text>
<text x="99.7" y="271.4">B</text>
<text x="246.4" y="271.3">G15</text>
<text x="287" y="273.8">H38A</text>
<text x="473.1" y="271.4">B</text>
<text x="105.7" y="277.7">TL2</text>
<text x="224.6" y="276.5">INV</text>
<text x="285.4" y="278.9">PIN_58</text>
<text x="288.3" y="276.3">Q38</text>
<text x="381.1" y="278.9">M43</text>
<text x="479" y="277.7">TL2</text>
<text x="513.1" y="281.4">D25</text>
<text x="51.9" y="284.1">INV</text>
<text x="77.3" y="287.9">NAND_2</text>
<text x="305.9" y="282.8">NAND_3</text>
<text x="333.9" y="285.4">NAND_2</text>
<text x="361.8" y="284.1">INV</text>
<text x="425.3" y="284.1">INV</text>
<text x="450.7" y="287.9">NAND_2</text>
<text x="493.9" y="286.6">INV</text>
<text x="224.6" y="291.7">INV</text>
<text x="76.3" y="296.7">C28B</text>
<text x="285.4" y="294.1">PIN_58</text>
<text x="305.9" y="299.3">INV</text>
<text x="335.3" y="294.1">PIN_58</text>
<text x="148.6" y="300.4">Non-inverting</text>
<text x="148.6" y="302.9">input block</text>
<text x="47.1" y="311.9">H16</text>
<text x="66.1" y="311.9">CLK</text>
<text x="148.2" y="306.8">PIN_52</text>
<text x="177.8" y="309.4">H38A</text>
<text x="179.1" y="311.9">D16</text>
<text x="261.7" y="309.4">K5</text>
<text x="288.4" y="311.9">R23</text>
<text x="430.6" y="311.9">H16</text>
<text x="449.6" y="311.9">CLK</text>
<text x="48.4" y="314.4">E9</text>
<text x="66.1" y="314.4">D</text>
<text x="77.2" y="317">Q</text>
<text x="94" y="317">C28B</text>
<text x="168.8" y="312">INV</text>
<text x="195.4" y="314.6">OAI</text>
<text x="224.6" y="314.6">INV</text>
<text x="242.4" y="314.6">INV</text>
<text x="289" y="317">J11</text>
<text x="353.1" y="314.4">PIN_/SUPLT</text>
<text x="430.9" y="314.4">E11</text>
<text x="449.6" y="314.4">D</text>
<text x="460.7" y="317">Q</text>
<text x="477.6" y="317">D25</text>
<text x="40.3" y="319.5">SYCL_BUF</text>
<text x="64.6" y="323.5">FDO</text>
<text x="66.1" y="319.5">R</text>
<text x="77.2" y="319.5">Q</text>
<text x="305.9" y="320.9">AND_2</text>
<text x="333.9" y="319.7">INV</text>
<text x="423.8" y="319.5">SYCL_BUF</text>
<text x="448.2" y="323.5">FDO</text>
<text x="449.6" y="319.5">R</text>
<text x="460.7" y="319.5">Q</text>
<text x="224.6" y="329.8">INV</text>
<text x="246.4" y="324.6">L4</text>
<text x="288.3" y="332.2">Q32</text>
<text x="353.1" y="334.8">PIN_/INILT</text>
<text x="287" y="337.3">H38B</text>
<text x="305.9" y="341.2">NAND_2</text>
<text x="333.9" y="340">INV</text>
<text x="224.6" y="345.1">INV</text>
<text x="444.6" y="359.1">TITLE:</text>
<text x="508.1" y="359.1">DATE:</text>
<text x="508.1" y="369.2">PAGE:</text>
<text x="444.6" y="375.6">BY:</text>
<text x="452.2" y="375.6">Sean Gonsalves</text>
<text x="490.3" y="375.6">REV:</text>
<text x="497.9" y="375.6">A</text>
</g>
</svg>
